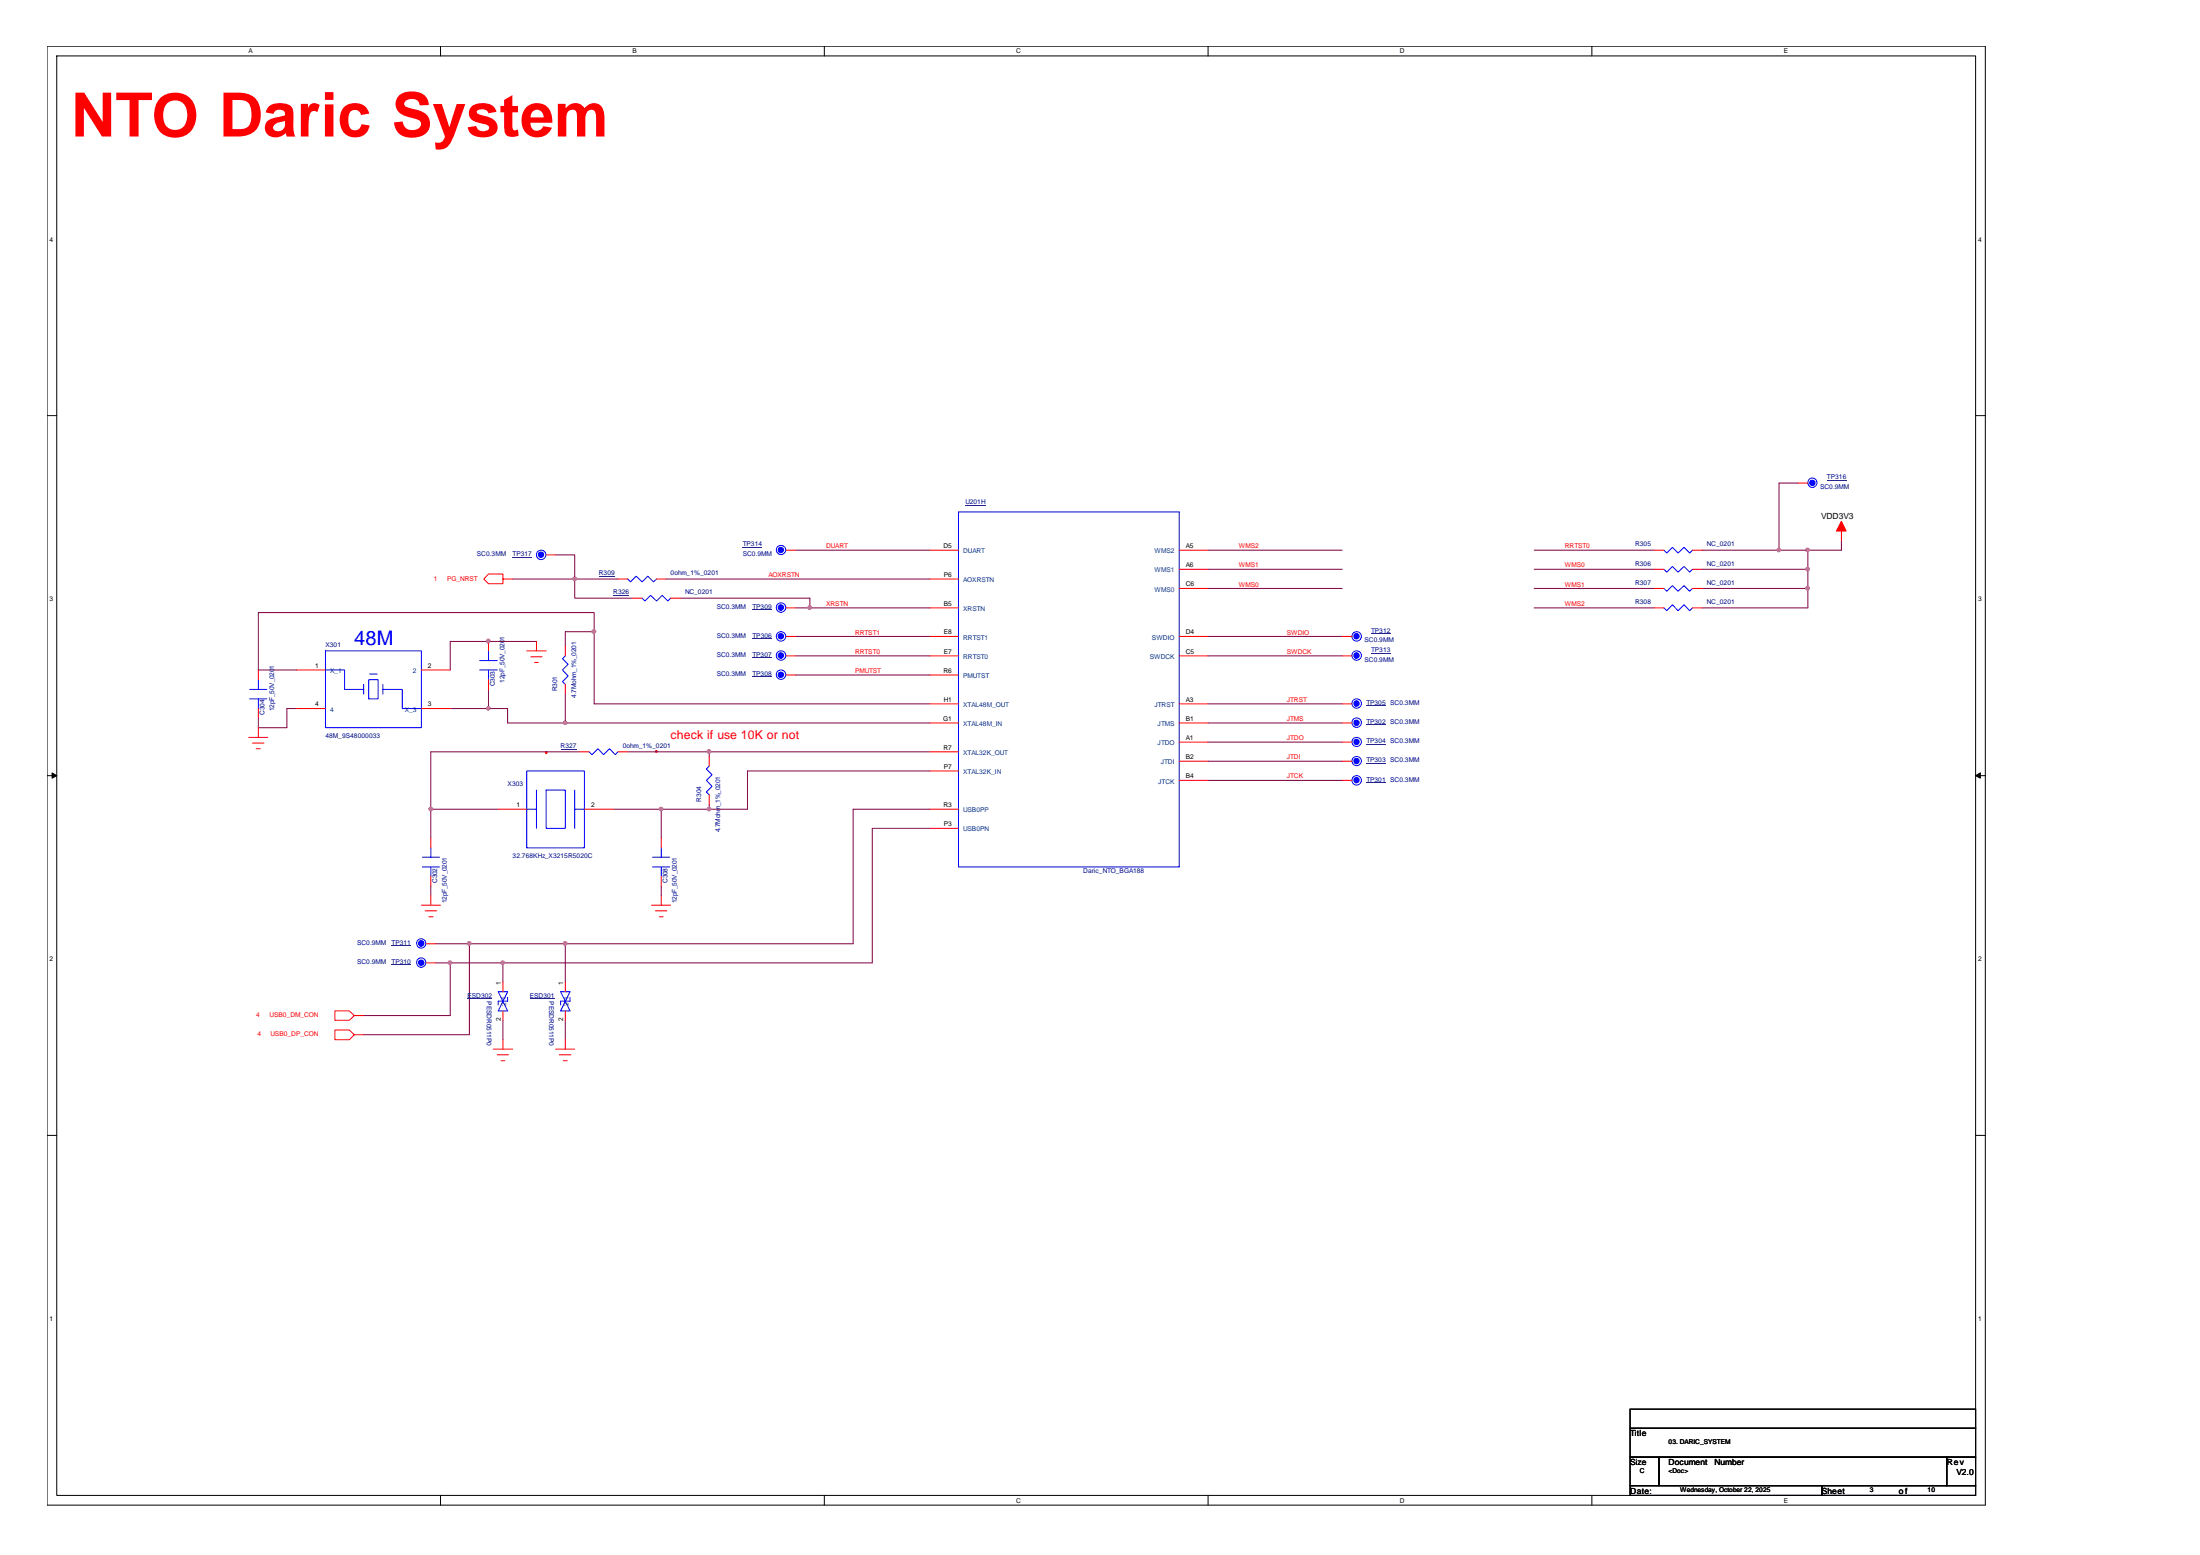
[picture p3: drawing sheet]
<svg xmlns="http://www.w3.org/2000/svg" width="297mm" height="210mm" viewBox="0 0 297 210" stroke-linecap="round" stroke-linejoin="round" font-family="sans-serif">
<path d="M6.3 6.2h261.8v197h-261.7zM7.7 7.5h259v194.4h-259z" fill="none" stroke="#000" stroke-width=".14"/>
<g fill="#fff">
<path d="M33.6 6.4h.5v1h-.5z"/>
<path d="M33.6 202h.5v1h-.5z"/>
</g>
<path d="M59.5 6.2v1.3M59.5 201.9v1.3" fill="none" stroke="#000" stroke-width=".14"/>
<g fill="#fff">
<path d="M85.4 6.4h.6v1h-.6z"/>
<path d="M85.4 202h.6v1h-.6z"/>
</g>
<path d="M111.3 6.2v1.3M111.3 201.9v1.3" fill="none" stroke="#000" stroke-width=".14"/>
<g fill="#fff">
<path d="M137.2 6.4h.6v1h-.6z"/>
<path d="M137.2 202h.6v1h-.6z"/>
</g>
<path d="M163.1 6.2v1.3M163.1 201.9v1.3" fill="none" stroke="#000" stroke-width=".14"/>
<g fill="#fff">
<path d="M189 6.4h.7v1h-.7z"/>
<path d="M189 202h.7v1h-.7z"/>
</g>
<path d="M214.9 6.2v1.3M214.9 201.9v1.3" fill="none" stroke="#000" stroke-width=".14"/>
<g fill="#fff">
<path d="M240.8 6.4h.6v1h-.6z"/>
<path d="M240.8 202h.6v1h-.6z"/>
<path d="M6.7 31.8h.5v1h-.5z"/>
<path d="M267.1 31.8h.5v1h-.5z"/>
<path d="M6.7 80.4h.5v1h-.5z"/>
<path d="M267.1 80.4h.5v1h-.5z"/>
</g>
<path d="M6.3 56.1h1.4M266.7 56.1h1.4" fill="none" stroke="#000" stroke-width=".14"/>
<g fill="#fff">
<path d="M6.7 129h.5v1h-.5z"/>
<path d="M267.1 129h.5v1h-.5z"/>
</g>
<path d="M6.3 104.7h1.4M266.7 104.7h1.4" fill="none" stroke="#000" stroke-width=".14"/>
<path d="M7 104.3l.7 .4-.7 .3zM266.7 104.7l.7-.4v.7z" fill="#000" stroke="#000" stroke-width=".14"/>
<g fill="#fff">
<path d="M6.7 177.5h.5v1h-.5z"/>
<path d="M267.1 177.5h.5v1h-.5z"/>
</g>
<path d="M6.3 153.3h1.4M266.7 153.3h1.4M220.1 190.2h46.6v2.6h-46.6zM220.1 192.8h46.6v3.9h-46.6zM220.1 196.7h3.9v3.8h-3.9zM224 196.7h38.8v3.8h-38.8zM262.8 196.7h3.9v3.8h-3.9zM220.1 200.5h25.9v1.4h-25.9zM246 200.5h20.7v1.4h-20.7z" fill="none" stroke="#000" stroke-width=".14"/>
<path d="M74.6 99.7a8.8 8.8 0 0 1 5.3-2.1 11.8 11.8 0 0 1 7.3 1.6 2.71 2.71 0 0 1 1.3 2.9 4.4 4.4 0 0 1-3 2.5 13 13 0 0 1-9.6-.4 3.5 3.5 0 0 1-2.2-2.8l.1-.6 .3-.6z" fill="none" stroke="#f00" stroke-width=".38" stroke-dasharray="0 18.3"/>
<g fill="none" stroke="#800040" stroke-width=".14">
<path d="M69.2 78.2h8.4M75 74.9h2.6v3.3M77.6 78.2v2.5h7.8M77.6 78.2h5.8M89.9 78.2h35.7M107.4 74.3h18.2M163.1 79.4h18.1M163.1 76.8h18.1M163.1 74.3h18.1M207.1 76.8h16.3M207.1 79.4h16.3M207.1 74.3h16.3"/>
<path d="M229.8 76.8h14.3M229.8 79.4h14.3M229.8 74.3h10.4M240.2 74.3h3.9M242.8 65.2h-2.6v9.1M244.1 79.4v2.7h-14.3M244.1 74.3v2.5M244.1 76.8v2.6M248.6 73v1.3h-4.5M40 95.6h-1.3v2.6h-3.8v-1.3M60.8 95.6h5.2M66 95.6h2.5v2h7.8"/>
<path d="M66 93.1v2.5M72.4 86.6h-11.6v3.8M76.3 93.7v3.9M76.3 97.6h49.3M80.2 85.3v9.7h45.4M80.2 85.3v-2.6h-45.3v7.7h5.1M80.2 85.3h-3.9v1.9M91.9 80.7h17.4v1.4M107.4 82.1h1.9M107.4 91.1h18.2M107.4 88.5h18.2M107.4 85.9h18.2"/>
<path d="M109.3 82.1h16.3M163.1 95h18.1M163.1 97.6h18.1M163.1 85.9h18.1M163.1 88.5h18.1M207.1 82.1h16.3M58.2 109.2h9.1M58.2 109.2v3.9M58.2 119.6v1.3M78.3 101.5h-20.1v7.7M82.8 109.2h6.5M84.8 101.5h11"/>
<path d="M89.3 109.2h6.5M89.3 109.2v3.9M89.3 119.6v1.3M95.8 101.5h29.8M95.8 108.6v.6M95.8 101.5v.6M125.6 104.1h-24.7v5.1h-5.1M125.6 109.2h-10.4v18.2h-38.9M125.6 111.8h-7.8v18.2h-49.9M163.1 100.2h18.1M163.1 102.8h18.1M163.1 105.3h18.1"/>
<path d="M58.8 127.4h4.6M58.8 130h2M60.8 130h7.1M60.8 130v7.1h-11.7M63.4 127.4v12.3h-14.3M63.4 127.4h12.9M67.9 130v2.6M67.9 137.7v2.6M76.3 137.7v2.6M76.3 127.4v5.2"/>
</g>
<g fill="#f0f" stroke="#f0f" stroke-width=".14">
<path d="M76.1 97.4h.4v.2v.1l-.2 .1-.2-.1z" fill-rule="evenodd"/>
<path d="M65.8 86.4l.1-.1 .2 .1v.3l-.2 .1-.1-.1z" fill-rule="evenodd"/>
<path d="M65.8 95.4h.3l.1 .2-.1 .2-.2 .1-.1-.1z" fill-rule="evenodd"/>
<path d="M95.6 101.3l.1-.1 .2 .1v.3l-.2 .1-.1-.1z" fill-rule="evenodd"/>
<path d="M95.6 109h.3l.1 .2-.1 .2h-.2h-.1z" fill-rule="evenodd"/>
<path d="M89.1 109h.3l.1 .2-.1 .2h-.2h-.1z" fill-rule="evenodd"/>
<path d="M67.7 129.8h.3l.1 .1-.1 .2-.1 .1-.2-.1z" fill-rule="evenodd"/>
<path d="M240 74.1h.3l.1 .1-.1 .2-.1 .1-.2-.1z" fill-rule="evenodd"/>
<path d="M76.1 127.2l.2-.1 .2 .1v.3l-.2 .1-.2-.1z" fill-rule="evenodd"/>
<path d="M63.2 127.2l.1-.1 .2 .1v.3l-.2 .1-.1-.1z" fill-rule="evenodd"/>
<path d="M109.2 81.8h.1l.2 .1v.3l-.2 .1-.1-.1z" fill-rule="evenodd"/>
<path d="M76.1 97.4h.4v.2v.1l-.2 .1-.2-.1z" fill-rule="evenodd"/>
<path d="M65.8 86.4l.1-.1 .2 .1v.3l-.2 .1-.1-.1z" fill-rule="evenodd"/>
<path d="M65.8 95.4h.3l.1 .2-.1 .2-.2 .1-.1-.1z" fill-rule="evenodd"/>
<path d="M95.6 101.3l.1-.1 .2 .1v.3l-.2 .1-.1-.1z" fill-rule="evenodd"/>
<path d="M95.6 109h.3l.1 .2-.1 .2h-.2h-.1z" fill-rule="evenodd"/>
<path d="M89.1 109h.3l.1 .2-.1 .2h-.2h-.1z" fill-rule="evenodd"/>
<path d="M67.7 129.8h.3l.1 .1-.1 .2-.1 .1-.2-.1z" fill-rule="evenodd"/>
<path d="M240 74.1h.3l.1 .1-.1 .2-.1 .1-.2-.1z" fill-rule="evenodd"/>
<path d="M76.1 127.2l.2-.1 .2 .1v.3l-.2 .1-.2-.1z" fill-rule="evenodd"/>
<path d="M63.2 127.2l.1-.1 .2 .1v.3l-.2 .1-.1-.1z" fill-rule="evenodd"/>
<path d="M109.2 81.8h.1l.2 .1v.3l-.2 .1-.1-.1z" fill-rule="evenodd"/>
<circle cx="77.6" cy="78.1" r=".25"/>
<circle cx="80.2" cy="85.2" r=".25"/>
<circle cx="58.2" cy="109.2" r=".25"/>
<circle cx="244.1" cy="76.8" r=".25"/>
<circle cx="244.1" cy="74.2" r=".25"/>
<circle cx="244.1" cy="79.4" r=".25"/>
<circle cx="60.8" cy="129.9" r=".25"/>
</g>
<g fill="none" stroke="#f00" stroke-width=".14">
<path d="M67.9 78.2v.6h-1.9l-.7-.6 .7-.7h1.9v.7h1.3M73.7 74.9h1.3M83.4 78.2h1.4M88.6 78.2h1.3M106.1 74.3h1.3M125.6 74.3h3.8M125.6 78.2h3.8M159.2 74.3h3.9M159.2 76.8h3.9M159.2 79.4h3.9M223.4 76.8h1.3M223.4 79.4h1.3"/>
<path d="M223.4 74.3h1.3M228.5 76.8h1.3M228.5 79.4h1.3M228.5 74.3h1.3M242.8 65.2h1.3M248.6 70.4v2.6M33.6 99.5h2.6M34.9 95.6v1.3M34.9 90.4v1.4M34.9 98.2v1.3M40 90.4h3.9M40 95.6h3.9"/>
<path d="M56.9 90.4h3.9M56.9 95.6h3.9M66 91.8v1.3M66 86.6v1.3M71.1 87.9h2.6M71.7 88.7h1.5M72.2 89.4h.5M72.4 86.6v1.3M76.3 92.4v1.3M76.3 87.2v1.3M85.4 80.7h1.3M90.6 80.7h1.3"/>
<path d="M106.1 91.1h1.3M106.1 88.5h1.3M106.1 85.9h1.3M106.1 82.1h1.3M125.6 82.1h3.8M125.6 85.9h3.8M125.6 88.5h3.8M125.6 91.1h3.8M125.6 95h3.8M125.6 97.6h3.8M159.2 85.9h3.9M159.2 88.5h3.9"/>
<path d="M159.2 95h3.9M159.2 97.6h3.9M181.2 85.9h1.3M181.2 88.5h1.3M181.2 95h1.3M181.2 97.6h1.3M223.4 82.1h1.3M228.5 82.1h1.3M34.1 100.3h1.5M34.6 101.1h.5M58.2 118.3v1.3M58.2 113.1v1.3"/>
<path d="M67.3 109.2h3.8M78.3 101.5h1.2M78.9 109.2h3.9M83.4 101.5h1.4M89.3 118.3v1.3M89.3 113.1v1.3M95.8 107.3v1.3M95.8 102.1v1.3M125.6 101.5h3.8M125.6 104.1h3.8M125.6 109.2h3.8M125.6 111.8h3.8"/>
<path d="M159.2 100.2h3.9M159.2 102.8h3.9M159.2 105.3h3.9M181.2 102.8h1.3M181.2 105.3h1.3M181.2 100.2h1.3M47.8 137.1l-.6-.6h-2v1.2h2l.6-.6h1.3M47.8 139.7l-.6-.7h-2v1.3h2l.6-.6h1.3M56.9 122.2h2.6M57.4 123h1.6M57.5 130h1.3M57.5 127.4h1.3"/>
<path d="M57.9 123.8h.6M58.2 120.9v1.3M67.9 132.6v1.3M67.9 136.5v1.2M76.3 132.6v1.3M76.3 136.5v1.2M88 122.2h2.6M88.5 123h1.5M89 123.8h.5M89.3 120.9v1.3M66.6 141.6h2.6M67.1 142.4h1.6"/>
<path d="M67.6 143.2h.6M67.9 140.3v1.3M75 141.6h2.6M75.5 142.4h1.6M76.1 143.2h.5M76.3 140.3v1.3"/>
</g>
<path d="M248.6 70.4l.7 1.3h-1.4z" fill="#f00" stroke="#f00" stroke-width=".14"/>
<g fill="#00f" stroke="#00f" stroke-width=".14">
<circle cx="56.9" cy="130" r=".37"/>
<circle cx="56.9" cy="127.3" r=".38"/>
<circle cx="183.1" cy="102.7" r=".37"/>
<circle cx="183.1" cy="105.3" r=".37"/>
<circle cx="105.4" cy="91.1" r=".37"/>
<circle cx="183.1" cy="85.9" r=".37"/>
<circle cx="105.4" cy="88.5" r=".38"/>
<circle cx="73" cy="74.9" r=".37"/>
<circle cx="244.7" cy="65.2" r=".37"/>
<circle cx="183.1" cy="88.5" r=".38"/>
<circle cx="105.4" cy="85.9" r=".37"/>
<circle cx="183.1" cy="95" r=".38"/>
<circle cx="183.1" cy="97.6" r=".37"/>
<circle cx="105.4" cy="74.2" r=".37"/>
<circle cx="105.4" cy="82" r=".38"/>
<circle cx="183.1" cy="100.1" r=".37"/>
</g>
<g fill="none" stroke="#00f" stroke-width=".14">
<path d="M84.8 78.2l.3 .3 .8-.7 .8 .7 .8-.7 .7 .7 .4-.3M129.4 69.1h29.8v47.9h-29.8zM224.7 76.8l.3 .4 .8-.7 .8 .7 .8-.7 .7 .7 .4-.4M224.7 79.4l.3 .4 .8-.7 .8 .7 .8-.7 .7 .7 .4-.4M224.7 74.3l.3 .3 .8-.7 .8 .7 .8-.7 .7 .7 .4-.3M33.7 93.1h2.3M33.7 94.3h2.3M34.9 91.8v1.3M34.9 94.3v1.3M43.9 87.9h13v10.3h-13zM43.9 90.4h2.6v2.7h2.6M49.1 92.4v1.3"/>
<path d="M49.8 91.8h1.3v2.5h-1.3zM49.9 91h1M51.7 93.1h2.6v2.5h2.6M51.7 92.4v1.3M64.8 90.4h2.3M64.8 89.2h2.3M66 87.9v1.3M66 90.4v1.4M76.3 88.5l-.4 .4 .8 .8-.8 .7 .8 .8-.8 .8 .4 .4M86.7 80.7l.4 .4 .7-.7 .8 .7 .8-.7 .8 .7 .4-.4M224.7 82.1l.3 .3 .8-.8 .8 .8 .8-.8 .7 .8 .4-.3M57 117h2.4"/>
<path d="M57 115.7h2.4M58.2 114.4v1.3M58.2 117v1.3M71.1 104.1h7.8v10.3h-7.8zM71.1 109.2h1.3M72.4 106.7v5.1M73.7 106.7h2.6v5.1h-2.6zM77.6 106.7v5.1M77.6 109.2h1.3M79.5 101.5l.4 .4 .8-.8 .8 .8 .8-.8 .8 .8 .3-.4M88.1 117h2.3M88.1 115.7h2.3"/>
<path d="M89.3 114.4v1.3M89.3 117v1.3M95.8 103.4l-.4 .4 .7 .8-.7 .7 .7 .8-.7 .8 .4 .4M67.3 133.9h1.2l-1.2 2.6h1.2zM68.5 134.6v.5h-1.2v.6M75.7 133.9h1.3l-1.3 2.6h1.3zM77 134.6v.5h-1.3v.6"/>
<circle cx="73.1" cy="74.9" r=".64"/>
<circle cx="105.5" cy="74.2" r=".63"/>
<circle cx="244.7" cy="65.2" r=".63"/>
<circle cx="105.4" cy="85.9" r=".64"/>
<circle cx="105.4" cy="82" r=".64"/>
<circle cx="105.4" cy="91.1" r=".64"/>
<circle cx="105.4" cy="88.5" r=".64"/>
<circle cx="183.2" cy="85.9" r=".64"/>
<circle cx="183.2" cy="88.5" r=".64"/>
<circle cx="183.2" cy="97.5" r=".64"/>
<circle cx="183.2" cy="95" r=".64"/>
<circle cx="183.2" cy="105.3" r=".64"/>
<circle cx="183.2" cy="100.2" r=".63"/>
<circle cx="183.2" cy="102.7" r=".63"/>
<circle cx="56.9" cy="127.3" r=".63"/>
<circle cx="56.9" cy="129.9" r=".63"/>
</g>
<g fill="none" stroke="#000080" stroke-width=".14">
<path d="M69.2 75.2h2.6M80.9 77.8h2.1M100.3 73.9h2.6M130.3 68.2h2.8M246.7 64.8h2.6M82.8 80.4h2.2M101.6 91.4h2.6M101.6 88.8h2.6M101.6 86.2h2.6M101.6 82.3h2.6M184.5 95.3h2.6M184.5 97.8h2.6"/>
<path d="M185.1 85.6h2.6M185.1 88.2h2.6M75.7 101.1h2.2M184.5 103.1h2.6M184.5 105.6h2.6M184.5 100.5h2.6M52.9 130.2h2.6M52.9 127.6h2.6M63.1 134.8h3.4M71.5 134.8h3.4"/>
</g>
<text font-size="8.3" fill="#f00" x="9.6" y="18.4">NTO Daric System</text>
<text font-size="2.7" fill="#00f" x="47.8" y="87.1">48M</text>
<text font-size="1.7" fill="#f00" x="90.6" y="99.7">check if use 10K or not</text>
<g font-size="1.1">
<text x="245.9" y="70">VDD3V3</text>
<text x="220.1" y="193.9">Title</text>
<text x="220.1" y="197.8">Size</text>
<text x="225.3" y="197.8">Document</text>
<text x="231.5" y="197.8">Number</text>
<text x="262.8" y="197.8">Rev</text>
<text x="220.1" y="201.6">Date:</text>
<text x="246" y="201.6">Sheet</text>
<text x="256.4" y="201.6">o f</text>
<text x="264.2" y="199.1">V2.0</text>
</g>
<g font-size=".9">
<text x="33.6" y="7.2">A</text>
<text x="85.4" y="7.2">B</text>
<text x="137.2" y="7.2">C</text>
<text x="189" y="7.2">D</text>
<text x="240.8" y="7.2">E</text>
<text x="6.7" y="32.6">4</text>
<text x="267.1" y="32.6">4</text>
<text x="127.4" y="74">D5</text>
<text x="127.4" y="77.9">P6</text>
<text x="160.1" y="74">A5</text>
<text x="160.1" y="76.6">A6</text>
<text x="6.7" y="81.2">3</text>
<text x="127.4" y="81.8">B5</text>
<text x="160.1" y="79.1">C6</text>
<text x="267.1" y="81.2">3</text>
<text x="127.4" y="85.6">E8</text>
<text x="127.4" y="88.2">E7</text>
<text x="160.1" y="85.6">D4</text>
<text x="160.1" y="88.2">C5</text>
<text x="42.5" y="90.1">1</text>
<text x="42.5" y="95.3">4</text>
<text x="57.8" y="90.1">2</text>
<text x="57.8" y="95.3">3</text>
<text x="127.4" y="90.8">R6</text>
<text x="127.4" y="94.7">H1</text>
<text x="160.1" y="94.7">A3</text>
<text x="127.3" y="97.3">G1</text>
<text x="127.4" y="101.2">R7</text>
<text x="160.1" y="97.3">B1</text>
<text x="160.1" y="99.9">A1</text>
<text x="127.4" y="103.8">P7</text>
<text x="160.1" y="102.5">B2</text>
<text x="160.1" y="105">B4</text>
<text x="69.7" y="108.9">1</text>
<text x="79.8" y="108.9">2</text>
<text x="127.4" y="108.9">R3</text>
<text x="127.4" y="111.5">P3</text>
<text x="6.7" y="129.8">2</text>
<text x="267.1" y="129.8">2</text>
<text x="67.6" y="137.8" transform="rotate(-90 67.6 137.8)">2</text>
<text x="67.6" y="133" transform="rotate(-90 67.6 133)">1</text>
<text x="76" y="137.8" transform="rotate(-90 76 137.8)">2</text>
<text x="76" y="133" transform="rotate(-90 76 133)">1</text>
<text x="6.7" y="178.3">1</text>
<text x="267.1" y="178.3">1</text>
<text x="225.3" y="194.9">03. DARIC_SYSTEM</text>
<text x="137.2" y="202.8">C</text>
<text x="189" y="202.8">D</text>
<text x="221.4" y="198.8">C</text>
<text x="225.3" y="198.8">&lt;Doc&gt;</text>
<text x="226.9" y="201.4">Wednesday, October 22, 2025</text>
<text x="240.8" y="202.8">E</text>
<text x="252.5" y="201.4">3</text>
<text x="260.3" y="201.4">10</text>
</g>
<g font-size=".9" fill="#000080">
<text x="246.7" y="64.7">TP316</text>
<text x="130.3" y="68.1">U201H</text>
<text x="245.7" y="66">SC0.9MM</text>
<text x="64.4" y="75.1">SC0.3MM</text>
<text x="69.2" y="75.1">TP317</text>
<text x="80.9" y="77.7">R309</text>
<text x="90.6" y="77.7">0ohm_1%_0201</text>
<text x="100.3" y="73.8">TP314</text>
<text x="100.3" y="75.1">SC0.9MM</text>
<text x="220.8" y="76.4">R306</text>
<text x="220.8" y="73.8">R305</text>
<text x="230.5" y="76.4">NC_0201</text>
<text x="230.5" y="73.8">NC_0201</text>
<text x="82.8" y="80.2">R326</text>
<text x="92.5" y="80.2">NC_0201</text>
<text x="96.8" y="82.2">SC0.3MM</text>
<text x="101.6" y="82.2">TP309</text>
<text x="220.8" y="79">R307</text>
<text x="220.8" y="81.5">R308</text>
<text x="230.5" y="79">NC_0201</text>
<text x="230.5" y="81.5">NC_0201</text>
<text x="43.9" y="87.4">X301</text>
<text x="96.8" y="88.7">SC0.3MM</text>
<text x="96.8" y="86.1">SC0.3MM</text>
<text x="101.6" y="88.7">TP307</text>
<text x="101.6" y="86.1">TP306</text>
<text x="184.2" y="86.7">SC0.9MM</text>
<text x="184.2" y="89.3">SC0.9MM</text>
<text x="185.1" y="85.4">TP312</text>
<text x="185.1" y="88">TP313</text>
<text x="66.8" y="92.6" transform="rotate(-90 66.8 92.6)">C303</text>
<text x="68.1" y="92.1" transform="rotate(-90 68.1 92.1)">12pF_50V_0201</text>
<text x="75.2" y="93.3" transform="rotate(-90 75.2 93.3)">R301</text>
<text x="77.8" y="94.2" transform="rotate(-90 77.8 94.2)">4.7Mohm_1%_0201</text>
<text x="96.8" y="91.2">SC0.3MM</text>
<text x="101.6" y="91.2">TP308</text>
<text x="184.5" y="95.1">TP305 SC0.3MM</text>
<text x="35.7" y="96.5" transform="rotate(-90 35.7 96.5)">C304</text>
<text x="37" y="96" transform="rotate(-90 37 96)">12pF_50V_0201</text>
<text x="43.9" y="99.7">48M_9S48000033</text>
<text x="75.7" y="101">R327</text>
<text x="84.1" y="101">0ohm_1%_0201</text>
<text x="184.5" y="97.7">TP302 SC0.3MM</text>
<text x="184.5" y="100.3">TP304 SC0.3MM</text>
<text x="68.5" y="106.1">X303</text>
<text x="184.5" y="102.9">TP303 SC0.3MM</text>
<text x="184.5" y="105.5">TP301 SC0.3MM</text>
<text x="94.7" y="108.2" transform="rotate(-90 94.7 108.2)">R304</text>
<text x="97.2" y="112.4" transform="rotate(-90 97.2 112.4)">4.7Mohm_1%_0201</text>
<text x="59" y="119.2" transform="rotate(-90 59 119.2)">C302</text>
<text x="69.2" y="115.9">32.768KHz_X3215R5020C</text>
<text x="90.1" y="119.2" transform="rotate(-90 90.1 119.2)">C308</text>
<text x="146.3" y="117.8">Daric_NTO_BGA188</text>
<text x="60.3" y="121.9" transform="rotate(-90 60.3 121.9)">12pF_50V_0201</text>
<text x="91.4" y="121.9" transform="rotate(-90 91.4 121.9)">12pF_50V_0201</text>
<text x="48.2" y="130.1">SC0.9MM</text>
<text x="48.2" y="127.5">SC0.9MM</text>
<text x="52.9" y="130.1">TP310</text>
<text x="52.9" y="127.5">TP311</text>
<text x="63.1" y="134.7">ESD302</text>
<text x="65.7" y="135.1" transform="rotate(90 65.7 135.1)">PESDR0511P0</text>
<text x="71.5" y="134.7">ESD301</text>
<text x="74.2" y="135.1" transform="rotate(90 74.2 135.1)">PESDR0511P0</text>
</g>
<g font-size=".9" fill="#f00">
<text x="103.8" y="77.9">AOXRSTN</text>
<text x="111.5" y="74">DUART</text>
<text x="167.3" y="76.6">WMS1</text>
<text x="167.3" y="74">WMS2</text>
<text x="211.3" y="76.6">WMS0</text>
<text x="211.3" y="74">RRTST0</text>
<text x="58.6" y="78.4">1</text>
<text x="60.4" y="78.4">PG_NRST</text>
<text x="111.5" y="81.8">XRSTN</text>
<text x="167.3" y="79.2">WMS0</text>
<text x="211.3" y="79.2">WMS1</text>
<text x="211.3" y="81.8">WMS2</text>
<text x="115.4" y="88.3">RRTST0</text>
<text x="115.4" y="85.7">RRTST1</text>
<text x="173.7" y="85.7">SWDIO</text>
<text x="173.7" y="88.3">SWDCK</text>
<text x="115.4" y="90.9">PMUTST</text>
<text x="173.7" y="94.8">JTRST</text>
<text x="173.7" y="99.9">JTDO</text>
<text x="173.7" y="97.3">JTMS</text>
<text x="173.7" y="102.5">JTDI</text>
<text x="173.7" y="105.1">JTCK</text>
<text x="34.6" y="137.3">4</text>
<text x="36.4" y="137.3">USB0_DM_CON</text>
<text x="34.8" y="139.8">4</text>
<text x="36.5" y="139.8">USB0_DP_CON</text>
</g>
<g font-size=".9" fill="#004080">
<text x="130" y="74.7">DUART</text>
<text x="155.9" y="74.7">WMS2</text>
<text x="155.9" y="77.3">WMS1</text>
<text x="130" y="78.6">AOXRSTN</text>
<text x="130" y="82.5">XRSTN</text>
<text x="155.9" y="79.9">WMS0</text>
<text x="130" y="86.3">RRTST1</text>
<text x="130" y="89">RRTST0</text>
<text x="155.2" y="89">SWDCK</text>
<text x="155.5" y="86.3">SWDIO</text>
<text x="44.6" y="90.9">X_1</text>
<text x="55.8" y="90.9">2</text>
<text x="130" y="91.5">PMUTST</text>
<text x="130" y="95.4">XTAL48M_OUT</text>
<text x="155.9" y="95.4">JTRST</text>
<text x="44.6" y="96.1">4</text>
<text x="54.7" y="96.1">X_3</text>
<text x="130" y="98">XTAL48M_IN</text>
<text x="130" y="101.9">XTAL32K_OUT</text>
<text x="156.3" y="98">JTMS</text>
<text x="156.3" y="100.6">JTDO</text>
<text x="130" y="104.5">XTAL32K_IN</text>
<text x="156.4" y="105.8">JTCK</text>
<text x="156.7" y="103.2">JTDI</text>
<text x="130" y="109.7">USB0PP</text>
<text x="130" y="112.2">USB0PN</text>
<text x="68.3" y="135.8" transform="rotate(-90 68.3 135.8)">2</text>
<text x="68.3" y="135" transform="rotate(-90 68.3 135)">1</text>
<text x="76.8" y="135.8" transform="rotate(-90 76.8 135.8)">2</text>
<text x="76.8" y="135" transform="rotate(-90 76.8 135)">1</text>
</g>
</svg>
